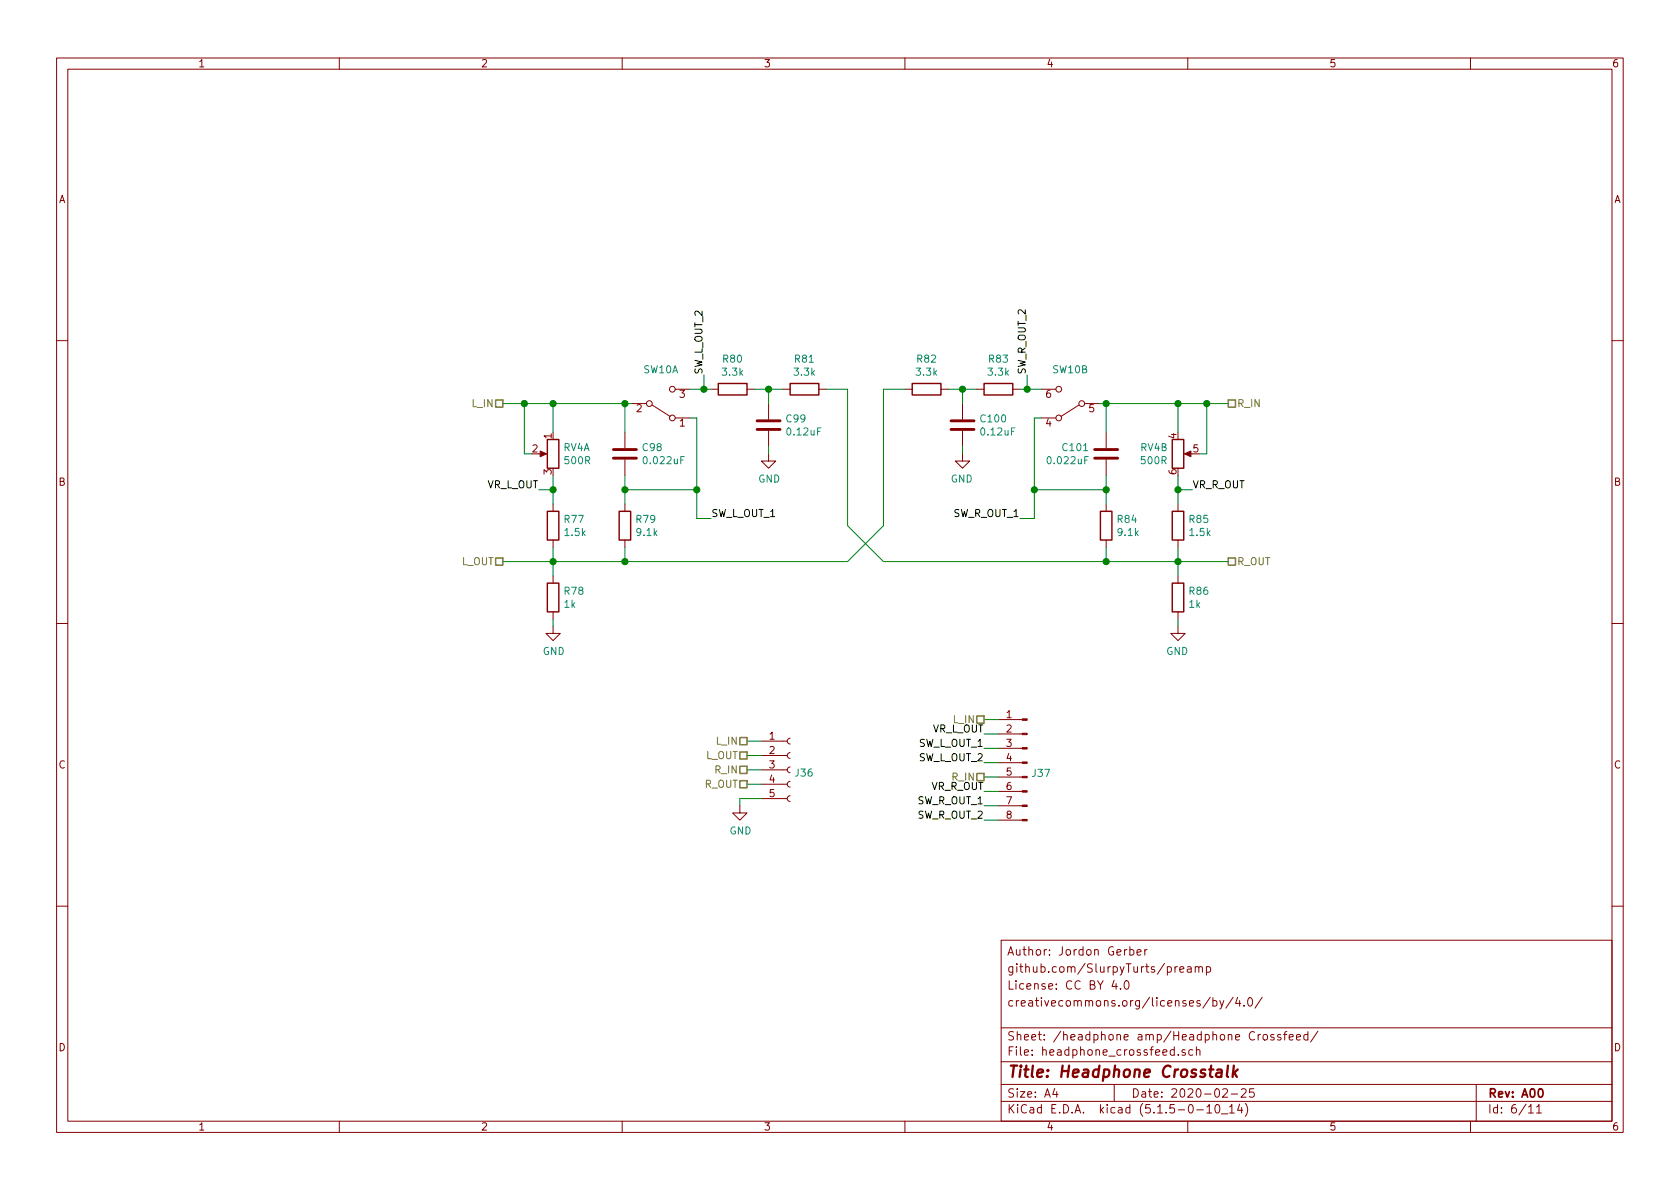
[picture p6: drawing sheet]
<svg xmlns="http://www.w3.org/2000/svg" width="297mm" height="210mm" viewBox="0 0 297 210" stroke-linecap="round" stroke-linejoin="round" font-family="sans-serif">
<g fill="none" stroke="#840000" stroke-width=".18">
<path d="M10 10.3h277v189.9h-277zM12 12.2h273v186.1h-273zM60 10.3v1.9M110 10.3v1.9M160 10.3v1.9M210 10.3v1.9M260 10.3v1.9M10 60.2h2M110.5 76.4v2.8M111.8 71.4h2.5M115.3 71.6l3.2 2.1M119.4 68.8h2.5"/>
<path d="M119.4 73.9h2.5M125.7 68.8h1.3M132.1 68.8h1.2M135.9 71.4v2.8M135.9 76.2v2.8M138.4 68.8h1.3M144.8 68.8h1.2M160 68.8h1.3M166.4 68.8h1.2M170.2 71.4v2.8M170.2 76.2v2.8M172.7 68.8h1.3"/>
<path d="M179.1 68.8h1.2M184.1 68.8h2.6M184.1 73.9h2.6M190.8 71.6l-3.2 2.1M191.8 71.4h2.5M195.6 76.4v2.8M285 60.2h2M95.2 80.3h1.1M97.8 89.1v1.3M97.8 95.5v1.3M110.5 81.3v2.8M110.5 89.1v1.3"/>
<path d="M110.5 95.5v1.3M135.9 80.3v1.2h1.3l-1.3 1.3-1.3-1.3h1.3M170.2 80.3v1.2h-1.3l1.3 1.3 1.2-1.3h-1.2M195.6 81.3v2.8M195.6 89.1v1.3M195.6 95.5v1.3M208.3 89.1v1.3M208.3 95.5v1.3M209.8 80.3h1M10 110.3h2M97.8 110.7v1.3h1.3l-1.3 1.3-1.3-1.3h1.3M97.8 101.8v1.3"/>
<path d="M97.8 108.2v1.3M208.3 110.7v1.3h-1.3l1.3 1.3 1.2-1.3h-1.2M208.3 101.8v1.3M208.3 108.2v1.3M285 110.3h2M134.6 138.7h4.6M134.6 136.1h4.6M134.6 133.6h4.6M134.6 131.1h4.6M139.7 138.2l-.3 .1-.2 .3 .1 .4 .4 .2M139.7 135.6l-.3 .1-.2 .4 .1 .3 .4 .2M139.7 133.1l-.3 .1-.2 .3 .1 .4 .4 .2"/>
<path d="M139.7 130.6l-.3 .1-.2 .3 .1 .4 .4 .2M176.5 139.9h4.2M176.5 137.4h4.2M176.5 134.9h4.2M176.5 132.3h4.2M176.5 129.8h4.2M176.5 127.2h4.2M130.8 142.5v1.3h1.3l-1.3 1.2-1.3-1.2h1.3M134.6 141.2h4.6M139.7 140.7l-.3 .1-.2 .3 .1 .4 .4 .2M176.5 145h4.2M176.5 142.5h4.2"/>
<path d="M10 160.2h2M177 166.3h108v32h-108zM197 173.3l-.4 1.1h1M197.3 173.9v1M198.1 174.8v.1M198.9 173.6l.2-.2a.81 .81 0 0 1 .6 .6 .81 .81 0 0 1-.3 .8l-.1 .1a.79 .79 0 0 1-.4-1.3zM199.8 168l.4-.1 .3 .3-.1 .6-.2 .1-.4-.1M199.8 167.4v1.5M201 168.4l.8-.1-.1-.3-.4-.1-.3 .2 .1 .7h.6M202.4 167.9v1M202.8 167.9l-.3 .1-.1 .2M208.2 170.9l-.5 .3"/>
<path d="M208.6 171.4l.7-.1-.1-.3-.4-.1-.2 .2 .1 .8h.5M210 171h.5l.1 .9M210.6 171.3l-.5 .1-.2 .2 .1 .3h.1h.5M211.3 171.1l.2-.2 .4 .1 .1 .9M211.3 170.9v1M212 171.1l.2-.2 .3 .1 .1 .9M213.3 171l.4-.1 .3 .3v.6l-.3 .1h-.4M213.3 170.9v1.5M214 176.3l-1.3 2M214.5 177l.4-.1 .3 .3-.1 .6-.2 .1-.4-.1M214.5 176.4v1.5M215.7 176.9l.3 1"/>
<path d="M216.4 176.9l-.5 1.4-.2 .1M218 176.3l-1.3 2M218.8 176.3l-.3 1.1h.9M219.2 176.9v1M220 177.8v.1M220.8 176.5l.2-.1a.8 .8 0 0 1 .5 .8 .8 .8 0 0 1-.5 .7 1 1 0 0 1-.2-1.4zM223.2 176.3l-1.3 2M285 160.2h2M60 198.3v1.9M110 198.3v1.9M160 198.3v1.9M177 194.8h108"/>
<path d="M177 191.8h108M177 187.8h108M177 181.8h108M186.5 192.5l-.4 1h1M186.8 193v1M197 191.8v3M207.6 185.7l-.4-.1-.3 .3 .1 .6 .2 .1 .4-.1M207.6 185.1v1.5M208.3 186.5v.1M209.5 185.7l-.3-.1-.2 .2v.2l.5 .2v.3h-.5M210 198.3v1.9M210.9 185.7l-.4-.1-.3 .3 .1 .6h.6"/>
<path d="M211.5 185.7l.3-.1 .3 .1 .1 .9M211.5 185.1v1.5M211.6 196.3h1.2M213.4 195.8l.4-.5v1.5M213.4 196.8h.8M215 195.4l.3-.1a.94 .94 0 0 1 0 1.5 .8 .8 0 0 1-.6-.6 .8 .8 0 0 1 .3-.8zM216 197h1.1M216.2 192.7l.2-.2h.4l.2 .5-.9 1h.9M217.4 195.8l.4-.5v1.5M217.4 196.8h.8M217.7 193.5h1.1M219.2 195.2l-.4 1.1h.9"/>
<path d="M219.5 192.7l.2-.2h.3l.3 .2v.3v.2l-.9 .8h.9M219.5 195.8v1M220.2 195.1a1.71 1.71 0 0 1 0 2.3M221.7 192.5h-.7l-.1 .7 .2-.1 .5 .1 .2 .2-.1 .5-.2 .1-.6-.1M223.4 183l.4-.1 .3 .3v.4l-.3 .3-.4-.1-.1-.2zM225.2 183a.37 .37 0 0 0-.5 .1v.3l.5 .1 .1 .1-.2 .3-.4-.1M226.4 183l-.3-.1-.2 .2 .1 .3 .4 .1v.3h-.5M226.9 182.9h.6M227.5 182.4l-.3 .1v.1v1.3M227.9 183.4l.8-.1-.1-.3-.4-.1-.3 .2 .1 .7h.6M229.2 183.4l.7-.1v-.3l-.5-.1-.2 .2 .1 .7h.6M231.2 183l-.4-.1-.3 .3 .1 .6 .2 .1 .4-.1"/>
<path d="M231.2 182.4v1.5M233 182.3l-1.3 2M260 198.3v1.9M261 191.8v6.5M270.3 195.8l.4-.5v1.5M270.3 196.8h.8M271.7 195.8l.4-.5v1.5M271.7 196.8h.8"/>
<circle cx="114.8" cy="71.4" r=".51"/>
<circle cx="118.9" cy="68.8" r=".51"/>
<circle cx="118.9" cy="73.9" r=".51"/>
<circle cx="187.2" cy="68.8" r=".51"/>
<circle cx="187.2" cy="73.9" r=".51"/>
<circle cx="191.3" cy="71.4" r=".51"/>
</g>
<path d="M272.1 192.7l.2-.2a.8 .8 0 0 1 .5 .8 .8 .8 0 0 1-.5 .7l-.2-.1-.1-.4z" fill="none" stroke="#840000" stroke-width=".3"/>
<path d="M215.2 189.2h.8l-.1 1.2M216 189.6l-.7 .1a.4 .4 0 0 0-.3 .3 .4 .4 0 0 0 .2 .4l.7-.1M217.1 188.4l-.2 1.8 .2 .2M218.2 188.4l-.3 2M218.2 189.7l.5 .7M218.8 189.1l-.8 .8" fill="none" stroke="#840000" stroke-width=".41"/>
<path d="M96.8 77.7h2v5.1h-2zM127 67.8h5.1v2h-5.1zM139.7 67.8h5.1v2h-5.1zM161.3 67.8h5.1v2h-5.1zM174 67.8h5.1v2h-5.1zM207.3 77.7h2v5.1h-2zM96.8 90.4h2v5.1h-2zM109.5 90.4h2v5.1h-2zM194.6 90.4h2v5.1h-2zM207.3 90.4h2v5.1h-2zM96.8 103.1h2v5.1h-2zM207.3 103.1h2v5.1h-2z" fill="none" stroke="#840000" stroke-width=".25"/>
<g fill="#840000" stroke="#840000" stroke-width=".18">
<path d="M95.5 79.8l1.1 .5-1.1 .5z"/>
<path d="M209.4 80.3l1.2-.5v1z"/>
<path d="M180.7 144.9h.9v.3h-.9z"/>
<path d="M180.7 142.4h.9v.2h-.9z"/>
<path d="M180.7 139.8h.9v.3h-.9z"/>
<path d="M180.7 137.3h.9v.2h-.9z"/>
<path d="M180.7 134.7h.9v.3h-.9z"/>
<path d="M180.7 132.2h.9v.3h-.9z"/>
<path d="M180.7 129.7h.9v.2h-.9z"/>
<path d="M180.7 127.1h.9v.3h-.9z"/>
</g>
<path d="M108.5 79.5h4M133.9 75.9h4M133.9 74.4h4M168.1 75.9h4.1M168.1 74.4h4.1M193.5 79.5h4.1M108.5 81h4M193.5 81h4.1" fill="none" stroke="#840000" stroke-width=".51"/>
<g fill="none" stroke="#008400" stroke-width=".18">
<path d="M88.9 71.4h22.9M92.7 71.4v8.9h1.3M97.8 71.4v5M110.5 71.4v5M121.9 73.9h1.3v17.8h2.5M121.9 68.8h3.8M124.5 66.3v2.5M133.3 68.8h5.1M135.9 68.8v2.6M135.9 79v1.3M146 68.8h3.9v24.2l6.3 6.3h61M160 68.8h-3.8v24.2l-6.3 6.3h-61"/>
<path d="M167.6 68.8h5.1M170.2 68.8v2.6M170.2 79v1.3M180.3 68.8h3.8M181.6 66.3v2.5M184.1 73.9h-1.2v17.8h-2.6M194.3 71.4h22.9M195.6 71.4v5M208.3 71.4v5M213.4 71.4v8.9h-1.3M95.2 86.6h2.6M97.8 84.1v5"/>
<path d="M97.8 96.8v5M110.5 84.1v5M110.5 96.8v2.5M110.5 86.6h12.7M182.9 86.6h12.7M195.6 84.1v5M195.6 96.8v2.5M208.3 86.6h2.5M208.3 84.1v5M208.3 96.8v5M97.8 109.5v1.2M208.3 109.5v1.2"/>
<path d="M132.1 138.7h2.5M132.1 136.1h2.5M132.1 133.6h2.5M132.1 131.1h2.5M174 139.9h2.5M174 137.4h2.5M174 134.9h2.5M174 132.3h2.5M174 129.8h2.5M174 127.2h2.5M134.6 141.2h-3.8v1.3M174 145h2.5"/>
<path d="M174 142.5h2.5"/>
</g>
<path d="M87.6 70.7h1.3v1.3h-1.3zM217.2 70.7h1.2v1.3h-1.2zM87.6 98.7h1.3v1.2h-1.3zM217.2 98.7h1.2v1.2h-1.2zM130.8 138h1.3v1.3h-1.3zM130.8 133h1.3v1.2h-1.3zM130.8 135.5h1.3v1.3h-1.3zM130.8 130.4h1.3v1.3h-1.3zM172.7 126.6h1.3v1.3h-1.3zM172.7 136.8h1.3v1.2h-1.3z" fill="none" stroke="#848400" stroke-width=".25"/>
<g fill="#008400" stroke="#008400" stroke-width=".25">
<circle cx="124.5" cy="68.8" r=".51"/>
<circle cx="92.7" cy="71.4" r=".51"/>
<circle cx="97.8" cy="86.6" r=".51"/>
<circle cx="208.3" cy="86.6" r=".51"/>
<circle cx="182.9" cy="86.6" r=".51"/>
<circle cx="181.6" cy="68.8" r=".51"/>
<circle cx="123.2" cy="86.6" r=".51"/>
<circle cx="213.4" cy="71.4" r=".51"/>
<circle cx="208.3" cy="99.3" r=".51"/>
<circle cx="208.3" cy="71.4" r=".51"/>
<circle cx="97.8" cy="99.3" r=".51"/>
<circle cx="97.8" cy="71.4" r=".51"/>
<circle cx="195.6" cy="99.3" r=".51"/>
<circle cx="110.5" cy="99.3" r=".51"/>
<circle cx="195.6" cy="86.6" r=".51"/>
<circle cx="195.6" cy="71.4" r=".51"/>
<circle cx="170.2" cy="68.8" r=".51"/>
<circle cx="135.9" cy="68.8" r=".51"/>
<circle cx="110.5" cy="86.6" r=".51"/>
<circle cx="110.5" cy="71.4" r=".51"/>
</g>
<text font-size="2.8" fill="#840000" x="178" y="190.5">Title: Headphone Crosstalk</text>
<g font-size="2.1" fill="#840000">
<text x="178" y="172">github.com/SlurpyTurts/preamp</text>
<text x="178" y="169">Author: Jordon Gerber</text>
<text x="178" y="178">creativecommons.org/licenses/by/4.0/</text>
<text x="178" y="175">License: CC BY 4.0</text>
<text x="178" y="184">Sheet: /headphone amp/Headphone Crossfeed/</text>
<text x="178" y="186.7">File: headphone_crossfeed.sch</text>
<text x="178" y="196.9">KiCad E.D.A. kicad (5.1.5-0-10_14)</text>
<text x="178" y="194.1">Size: A4</text>
<text x="200" y="194.1">Date: 2020-02-25</text>
<text x="263" y="194.1">Rev: A00</text>
<text x="263" y="196.9">Id: 6/11</text>
</g>
<g font-size="1.8" fill="#840000">
<text x="35" y="11.9">1</text>
<text x="85" y="11.9">2</text>
<text x="135" y="11.9">3</text>
<text x="185" y="11.9">4</text>
<text x="235" y="11.9">5</text>
<text x="285" y="11.9">6</text>
<text x="10.4" y="35.9">A</text>
<text x="285.4" y="35.9">A</text>
<text x="120.2" y="70.4">3</text>
<text x="184.9" y="70.4">6</text>
<text x="97.5" y="77.6" transform="rotate(-90 97.5 77.6)">1</text>
<text x="112.5" y="72.9">2</text>
<text x="120.2" y="75.4">1</text>
<text x="184.9" y="75.4">4</text>
<text x="192.6" y="72.9">5</text>
<text x="208" y="77.6" transform="rotate(-90 208 77.6)">4</text>
<text x="94.1" y="80">2</text>
<text x="97.5" y="83.9" transform="rotate(-90 97.5 83.9)">3</text>
<text x="208" y="83.9" transform="rotate(-90 208 83.9)">6</text>
<text x="211" y="80">5</text>
<text x="10.4" y="85.9">B</text>
<text x="285.4" y="85.9">B</text>
<text x="136" y="130.8">1</text>
<text x="178" y="127">1</text>
<text x="178" y="129.5">2</text>
<text x="10.4" y="135.9">C</text>
<text x="136" y="133.3">2</text>
<text x="136" y="135.9">3</text>
<text x="178" y="132.1">3</text>
<text x="178" y="134.6">4</text>
<text x="178" y="137.2">5</text>
<text x="285.4" y="135.9">C</text>
<text x="136" y="138.4">4</text>
<text x="136" y="141">5</text>
<text x="178" y="139.7">6</text>
<text x="178" y="142.2">7</text>
<text x="178" y="144.8">8</text>
<text x="10.4" y="185.9">D</text>
<text x="285.4" y="185.9">D</text>
<text x="35" y="199.9">1</text>
<text x="85" y="199.9">2</text>
<text x="135" y="199.9">3</text>
<text x="185" y="199.9">4</text>
<text x="235" y="199.9">5</text>
<text x="285" y="199.9">6</text>
</g>
<g font-size="1.8" fill="#008484">
<text x="127.9" y="64.1">R80</text>
<text x="140.6" y="64.1">R81</text>
<text x="162.2" y="64.1">R82</text>
<text x="174.9" y="64.1">R83</text>
<text x="113.8" y="66">SW10A</text>
<text x="127.8" y="66.4">3.3k</text>
<text x="140.5" y="66.4">3.3k</text>
<text x="162.1" y="66.4">3.3k</text>
<text x="174.8" y="66.4">3.3k</text>
<text x="186.2" y="66">SW10B</text>
<text x="139.1" y="74.7">C99</text>
<text x="139.3" y="77">0.12uF</text>
<text x="173.5" y="74.7">C100</text>
<text x="173.6" y="77">0.12uF</text>
<text x="99.6" y="79.8">RV4A</text>
<text x="100" y="82.1">500R</text>
<text x="113.7" y="79.8">C98</text>
<text x="114" y="82.1">0.022uF</text>
<text x="185.5" y="82.1">0.022uF</text>
<text x="188" y="79.8">C101</text>
<text x="201.7" y="79.8">RV4B</text>
<text x="201.9" y="82.1">500R</text>
<text x="134.1" y="85.3">GND</text>
<text x="168.1" y="85.3">GND</text>
<text x="99.8" y="92.5">R77</text>
<text x="99.9" y="94.8">1.5k</text>
<text x="112.5" y="92.5">R79</text>
<text x="112.6" y="94.8">9.1k</text>
<text x="197.6" y="92.5">R84</text>
<text x="197.7" y="94.8">9.1k</text>
<text x="210.3" y="92.5">R85</text>
<text x="210.4" y="94.8">1.5k</text>
<text x="99.8" y="107.5">1k</text>
<text x="99.8" y="105.2">R78</text>
<text x="210.3" y="107.5">1k</text>
<text x="210.3" y="105.2">R86</text>
<text x="96" y="115.8">GND</text>
<text x="206.2" y="115.8">GND</text>
<text x="140.7" y="137.3">J36</text>
<text x="182.6" y="137.4">J37</text>
<text x="129" y="147.6">GND</text>
</g>
<g font-size="1.8">
<text x="124.2" y="66.3" transform="rotate(-90 124.2 66.3)">SW_L_OUT_2</text>
<text x="181.4" y="66.3" transform="rotate(-90 181.4 66.3)">SW_R_OUT_2</text>
<text x="86" y="86.4">VR_L_OUT</text>
<text x="210.8" y="86.4">VR_R_OUT</text>
<text x="125.7" y="91.4">SW_L_OUT_1</text>
<text x="168.6" y="91.4">SW_R_OUT_1</text>
<text x="164.7" y="129.5">VR_L_OUT</text>
<text x="162.4" y="132.1">SW_L_OUT_1</text>
<text x="162.4" y="134.6">SW_L_OUT_2</text>
<text x="162.2" y="142.2">SW_R_OUT_1</text>
<text x="164.6" y="139.7">VR_R_OUT</text>
<text x="162.2" y="144.8">SW_R_OUT_2</text>
</g>
<g font-size="1.8" fill="#848400">
<text x="83.5" y="72">L_IN</text>
<text x="218.7" y="72">R_IN</text>
<text x="81.6" y="99.9">L_OUT</text>
<text x="218.7" y="99.9">R_OUT</text>
<text x="126.7" y="131.7">L_IN</text>
<text x="168.6" y="127.9">L_IN</text>
<text x="124.8" y="134.2">L_OUT</text>
<text x="126.5" y="136.8">R_IN</text>
<text x="124.6" y="139.3">R_OUT</text>
<text x="168.4" y="138">R_IN</text>
</g>
</svg>
